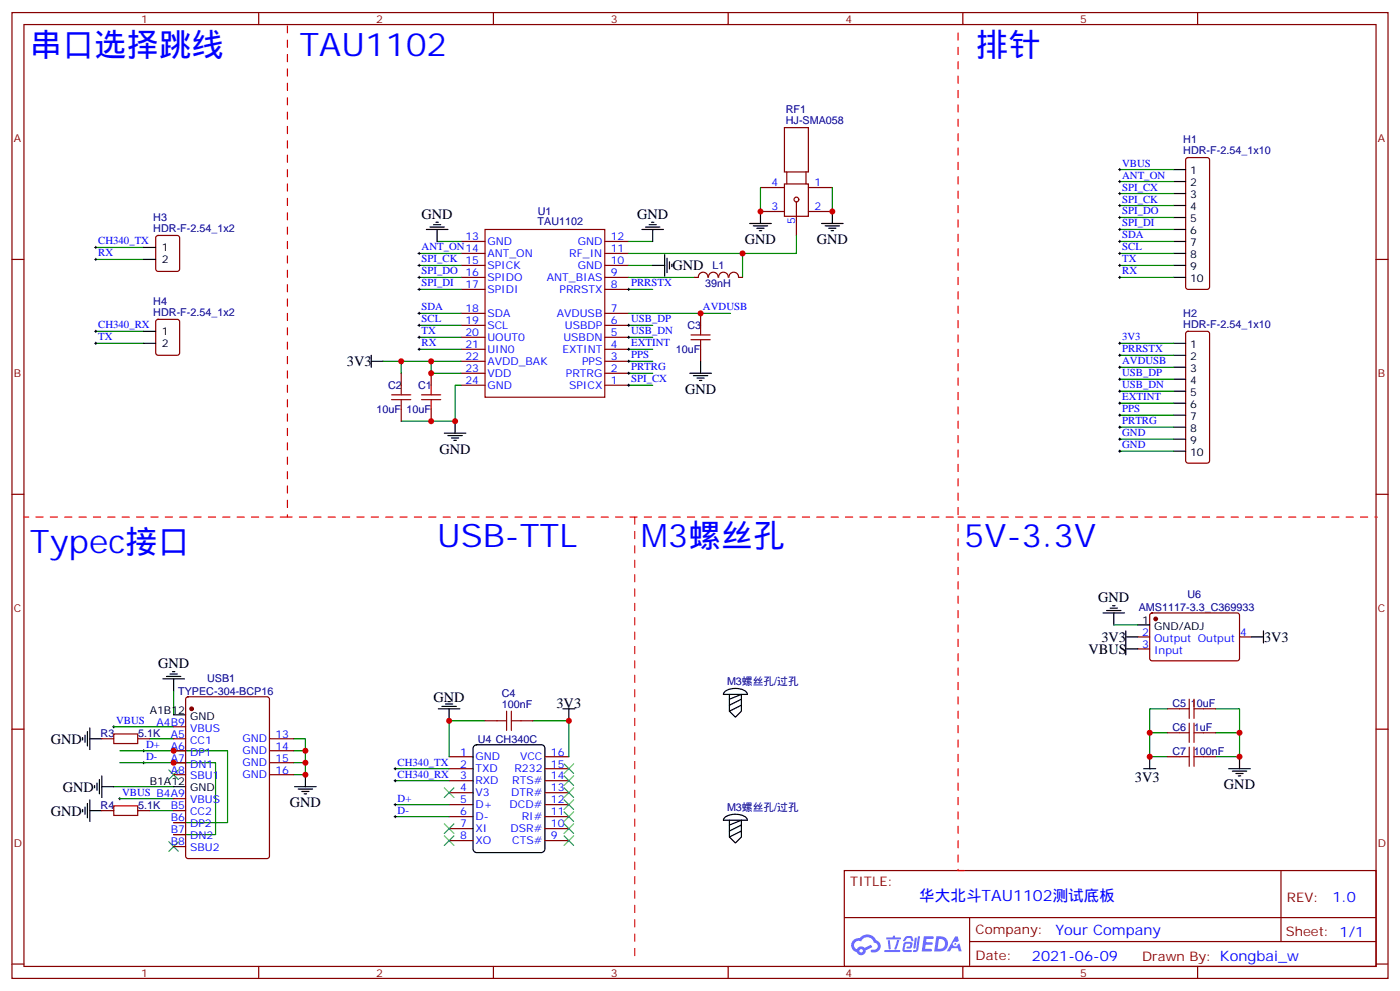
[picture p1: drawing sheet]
<svg xmlns="http://www.w3.org/2000/svg" width="412mm" height="292mm" viewBox="0 0 412 292" stroke-linecap="round" stroke-linejoin="round" font-family="sans-serif">
<g fill="none" stroke="#870000" stroke-width=".35">
<path d="M3.5 3.7h405.4v284.3h-405.4zM7.1 7.2h398.2v277.3h-398.2zM76.2 3.7v3.5M145.3 3.7v3.5M214.5 3.7v3.5M283.6 3.7v3.5M352.8 3.7v3.5M3.5 76.4h3.6M405.3 76.4h3.6M3.5 145.5h3.6M405.3 145.5h3.6M3.5 214.7h3.6"/>
<path d="M405.3 214.7h3.6M248.7 256.3h156.6v28.2h-156.6zM377.3 256.3v20.9M248.7 270.1h156.5M285.6 277.2h119.6M285.6 270.1v14.2M3.5 283.8h3.6M76.2 284.5v3.5M145.3 284.5v3.5M214.5 284.5v3.5M283.6 284.5v3.5M352.8 284.5v3.5"/>
<path d="M405.3 283.8h3.6"/>
</g>
<g fill="#5487ff">
<path d="M272.1 275.6h2.6l.3 .2-.1 .6h-2l-.1 1h1.6l.4 .4-.4 .3h-1.7l-.2 1.2 1.8 .1 .3 .3-.2 .4h-2.9z"/>
<path d="M281.4 275.7h.7l.4 1.3-.7 .3a.74 .74 0 0 0-1.1 .3 .74 .74 0 0 0 .5 1.1 .74 .74 0 0 0 .9-.7l.5-.3 .7 2.4h-.9l-.2-1h-1.9l-.5 1h-.9z"/>
<path d="M269.5 276.1h.6l-.4 2.9a.31 .31 0 0 1-.3 .3 .31 .31 0 0 1-.3-.3z"/>
<path d="M270.4 275.6h.6l-.5 4a.89 .89 0 0 1-.7 .7 .89 .89 0 0 1-.9-.3l1-.5z"/>
<path d="M266.8 275.8l.6-.2 1.2 .1 .5 1.3-.6 .1-.4-.9-1 .1a.95 .95 0 0 1-1 .8l-.1-.2z"/>
<path d="M266.4 277.5l1.8-.2a1.04 1.04 0 0 1 .6 1.1 1.04 1.04 0 0 1-.8 .9h-.7a.29 .29 0 0 1-.3-.4 .29 .29 0 0 1 .3-.2h.7l.2-.8h-1.4l-.4 1.7 1.9 .1a.29 .29 0 0 1 .3 .3 .29 .29 0 0 1-.3 .3h-2l-.4-.3 .2-2.1z"/>
<path d="M260.5 279.7h4.4a.3 .3 0 0 1 .3 .3 .3 .3 0 0 1-.3 .3h-4.3z"/>
<path d="M264.3 276.8h.6l-.5 1.6a1.02 1.02 0 0 1-.7 1.2l-.2-.3z"/>
<path d="M261.5 276.8h.6l.3 2.4-.3 .3-.3-.2z"/>
<path d="M261.1 276h1.9l.2-.5h.5l-.1 .5h1.5a.29 .29 0 0 1 .3 .3 .29 .29 0 0 1-.3 .3h-3.9z"/>
<path d="M275.8 275.6l-.6 4.5h1.4a2.27 2.27 0 0 0 2.7-2.3 2.27 2.27 0 0 0-2.7-2.2zM276.6 276.4a1.5 1.5 0 0 1 1.8 1.6 1.5 1.5 0 0 1-1.9 1.3h-.3z"/>
<path d="M251.4 276.8a2.09 2.09 0 0 0 1 3.5 1.37 1.37 0 0 0 1.5 .9 1.37 1.37 0 0 0 1.1-1.4l2-1-.5-.7-1.8 1a1.4 1.4 0 0 0-2.3 .4 1.32 1.32 0 0 1-.6-1.9 1.32 1.32 0 0 1 1.9-.4 2.02 2.02 0 0 1 2-1.3 2.02 2.02 0 0 1 1.8 1.6 1.09 1.09 0 0 1 1.1 1.4 1.09 1.09 0 0 1-1.6 .7 .41 .41 0 0 0-.5 .3 .41 .41 0 0 0 .4 .5 1.89 1.89 0 0 0 2.4-1.2 1.89 1.89 0 0 0-1.2-2.4 2.98 2.98 0 0 0-5-.6l-1 .1zM253.2 279.9a.52 .52 0 0 1 1 0 .52 .52 0 0 1-1 0z"/>
<circle cx="281.4" cy="277.9" r=".28"/>
</g>
<path d="M142.9 67.6h35.3v49.3h-35.3z" fill="none" stroke="#900" stroke-width=".35"/>
<g fill="none" stroke="#870000" stroke-width=".35">
<path d="M231.1 37.6h7v13h-7zM224 55.2h7.1M231.1 54.2h7v9.5h-7zM231.8 50.6v3.6M234.6 59.4v9.9M237.4 50.6v3.6M238.1 55.2h7.1M349.5 46.6l.5-.2h5.6l.5 .2 .2 .5v37.4l-.2 .5-.5 .2h-5.6l-.5-.2-.3-.5v-37.4zM46.1 69.5l.5-.2h5.6l.7 .5v9.4l-.4 .6-5.9 .1-.7-.5v-9.4zM135.8 78.1h7.1M135.8 74.6h7.1M135.8 71.1h7.1"/>
<path d="M178.2 78.1h7M178.2 74.6h7M178.2 71.1h7M224 62.3h7.1M238.1 62.3h7.1M46.1 94.2l.5-.2h5.6l.7 .4v9.5l-.4 .6-5.9 .1-.7-.5v-9.4zM135.8 99.3h7.1M135.8 95.8h7.1M135.8 92.3h7.1M135.8 85.2h7.1M135.8 81.7h7.1M178.2 99.3h7"/>
<path d="M178.2 95.8h7M178.2 92.3h7M178.2 85.2h7M178.2 81.7h7M206.4 92.3v3.5M208.5 81.6a1.41 1.41 0 0 0-1.4-1.5 1.41 1.41 0 0 0-1.4 1.5l-1.1 .1M208.7 81.6a1.41 1.41 0 0 1 1.4-1.5 1.41 1.41 0 0 1 1.4 1.5M211.7 81.6a1.41 1.41 0 0 1 1.4-1.5 1.41 1.41 0 0 1 1.4 1.5M214.7 81.6a1.41 1.41 0 0 1 1.4-1.5 1.41 1.41 0 0 1 1.4 1.5M217.7 81.7h1M349.5 97.7l.5-.2h5.6l.5 .2 .2 .5v37.4l-.2 .5-.5 .2h-5.6l-.5-.2-.3-.5v-37.4zM118.2 109.9v3.5"/>
<path d="M127 109.9v3.5M135.8 113.4h7.1M135.8 109.9h7.1M135.8 106.4h7.1M135.8 102.8h7.1M178.2 113.4h7M178.2 109.9h7M178.2 106.4h7M178.2 102.8h7M206.4 102.8v3.6M118.2 120.5v3.5M127 120.5v3.5"/>
<path d="M335.1 187.5h3.6M335.1 191h3.6M338.9 180.7l.5-.3 25.3 .1 .4 .7v12.9l-.7 .5-25.3-.1-.4-.6v-12.7zM365.1 187.5h3.6M30 217.5h3.5M40.6 217.5h3.5M51.2 217.5h3.5M51.2 214h3.5M54.9 205.3l.5-.2h23.3l.6 .5 .1 46.5-.5 .6-23.5 .1-.7-.5v-46.5zM79.4 217.5h7M142.9 212.2h3.5M153.5 212.2h3.5"/>
<path d="M344 215.7h3.5M344 208.7h3.5M354.5 215.7h3.6M354.5 208.7h3.6M30 238.7h3.5M40.6 238.7h3.5M51.2 238.7h3.5M51.2 228.1h3.5M51.2 224.5h3.5M51.2 221h3.5M51.2 235.1h3.5M79.4 228.1h7"/>
<path d="M79.4 224.5h7M79.4 221h7M132.3 222.8h7M132.3 226.3h7M132.3 229.8h7M132.3 233.4h7M132.3 236.9h7M160.5 222.8h7.1M160.5 226.3h7.1M160.5 229.8h7.1M160.5 233.4h7.1M160.5 236.9h7.1"/>
<path d="M344 222.8h3.5M354.5 222.8h3.6M51.2 249.2h3.5M51.2 245.7h3.5M51.2 242.2h3.5M132.3 240.4h7M132.3 243.9h7M132.3 247.5h7M160.5 240.4h7.1M160.5 243.9h7.1M160.5 247.5h7.1"/>
<circle cx="234.6" cy="58.7" r=".71"/>
</g>
<g fill="none" stroke="#008700" stroke-width=".35">
<path d="M224 55.2v7.1M245.2 55.2v7.1M329.8 49.9h15.9M329.8 53.4h15.9M329.8 57h15.9M28.2 72.8h14.1M28.2 76.4h14.1M123.5 78.1h12.3M123.5 74.6h12.3M128.8 71.1h7M185.2 74.6h33.5v7.1M185.2 71.1h7.1"/>
<path d="M185.2 78.1h7.1M234.6 69.3v5.3h-15.9M329.8 71.1h15.9M329.8 78.1h15.9M329.8 74.6h15.9M329.8 60.5h15.9M329.8 64h15.9M329.8 67.6h15.9M28.2 97.5h14.1M123.5 81.7h12.3M123.5 85.2h12.3M123.5 92.3h12.3"/>
<path d="M123.5 95.8h12.3M123.5 99.3h12.3M185.2 92.3h30M185.2 81.7h19.4M185.2 85.2h7.1M185.2 95.8h7.1M185.2 99.3h7.1M329.8 81.7h15.9M28.2 101.1h14.1M112.9 106.4h22.9M118.2 106.4v3.5M123.5 102.8h12.3"/>
<path d="M127 106.4v3.5h8.8M135.8 113.4h-1.7v10.6h-15.9M185.2 102.8h7.1M185.2 106.4h7.1M185.2 109.9h7.1M185.2 113.4h7.1M329.8 101.1h15.9M329.8 104.6h15.9M329.8 108.1h15.9M329.8 111.7h15.9M329.8 115.2h15.9M329.8 118.7h15.9"/>
<path d="M329.8 122.2h15.9M329.8 125.8h15.9M329.8 129.3h15.9M329.8 132.8h15.9M328.1 184h7M33.5 214h17.7M44.1 217.5h7.1M51.2 203.4v7M86.4 217.5h3.6v3.5h-3.6M142.9 212.2h-10.6v10.6M157 212.2h10.6v10.6M338.7 215.7v7.1h5.3"/>
<path d="M344 208.7h-5.3v7h5.3M358.1 208.7h7v7h-7M365.1 215.7v7.1h-7M33.5 231.6h17.7M35.3 224.5h28.2v21.2h-12.3M35.3 221h31.7v21.2h-15.8M35.3 235.1h15.9M44.1 238.7h7.1M90 224.5v3.6h-3.6M90 221v3.5h-3.6M116.4 226.3h15.9M116.4 229.8h15.9"/>
<path d="M116.4 236.9h15.9M116.4 240.4h15.9"/>
</g>
<g fill="none" stroke="#000" stroke-width=".35">
<path d="M345.7 49.9h3.5M345.7 53.4h3.5M345.7 57h3.5M42.3 72.8h3.6M42.3 76.4h3.6M125.6 67.6h6.3M126.6 66.9h4.3M127.7 66.1h2.1M128.4 65.4h.7M128.8 67.6v3.5M189.1 67.6h6.3M190.1 66.9h4.3"/>
<path d="M191.2 66.1h2.1M191.9 65.4h.7M192.3 67.6v3.5M192.3 78.1h3.5M195.8 75v6.3M196.5 76v4.3M197.2 77.1v2.1M197.9 77.8v.7M220.8 65.8h6.4M221.9 66.5h4.2M223 67.2h2.1M223.7 67.9h.7"/>
<path d="M224 62.3v3.5M242 65.8h6.4M243.1 66.5h4.2M244.1 67.2h2.1M244.8 67.9h.7M245.2 62.3v3.5M345.7 67.6h3.5M345.7 78.1h3.5M345.7 60.5h3.5M345.7 64h3.5M345.7 71.1h3.5M345.7 74.6h3.5"/>
<path d="M42.3 97.5h3.6M345.7 81.7h3.5M42.3 101.1h3.6M109.4 106.4h3.5M109.4 104.6v3.5M203.2 109.9h6.3M204.3 110.6h4.2M205.3 111.3h2.1M206 112h.7M206.4 106.4v3.5M345.7 101.1h3.5M345.7 104.6h3.5"/>
<path d="M345.7 108.1h3.5M345.7 111.7h3.5M345.7 115.2h3.5M345.7 118.7h3.5M130.9 127.5h6.3M131.9 128.2h4.3M133 128.9h2.1M133.7 129.6h.7M134.1 124v3.5M345.7 122.2h3.5M345.7 125.8h3.5M345.7 129.3h3.5"/>
<path d="M345.7 132.8h3.5M326 179.7h4.2M327 179h2.1M327.7 178.3h.7M48 199.8h6.3M49 199.1h4.3M50.1 198.4h2.1M50.8 197.7h.7M51.2 199.8v3.6M324.9 180.4h6.4M328.1 180.4v3.6M331.6 187.5h3.5"/>
<path d="M331.6 185.7v7.1M331.6 191h3.5M335.1 184h3.6M368.7 187.5h3.5M372.2 185.7v3.6M24.3 217.1v.7M25 216.4v2.1M25.8 215.4v4.2M26.5 214.3v6.4M26.5 217.5h3.5M51.2 210.4h3.5M129.1 208.7h6.4"/>
<path d="M130.2 208h4.2M131.2 207.3h2.1M131.9 206.6h.7M132.3 208.7v3.5M139.6 219.7l.8-.4h19.1l.8 .4 .2 .6v29.6l-.5 .9-.5 .2h-19.1l-.8-.5-.3-.6v-29.6zM165.8 208.7h3.5M167.6 208.7v3.5M213.5 203.7a5.6 5.6 0 0 1 6.3 0l.4 .7h-7.1zM214.9 204.4v5l1.7 1.7 1.8-1.7v-5l-3.5 1.4M218.4 205.8l-3.5 1.8M218.4 207.6l-3.5 1.8M24.3 238.3v.7"/>
<path d="M25 237.6v2.1M25.8 236.5v4.3M26.5 238.7h3.5M26.5 235.5v6.3M27.9 231.2v.8M28.6 230.5v2.2M29.3 229.5v4.2M30 231.6h3.5M30 228.4v6.4M51.2 231.6h3.5M86.8 231.6h6.3M87.8 232.3h4.3"/>
<path d="M88.9 233h2.1M89.6 233.7h.7M90 228.1v3.5M336.9 226.3h3.5M338.7 222.8v3.5M361.9 226.3h6.4M363 227h4.2M364.1 227.7h2.1M364.8 228.4h.7M365.1 222.8v3.5M213.5 240.7a5.6 5.6 0 0 1 6.3 0l.4 .8h-7.1zM214.9 241.5v4.9l1.7 1.8 1.8-1.8v-4.9l-3.5 1.4"/>
<path d="M218.4 242.9l-3.5 1.8M218.4 244.7l-3.5 1.7"/>
</g>
<g fill="none" stroke="#a10000" stroke-width=".35">
<path d="M203.6 98.6h5.6M206.4 95.8v2.8M115.4 117.7h5.6M115.4 116.2h5.6M118.2 113.4v2.8M118.2 117.7v2.8M124.2 117.7h5.6M124.2 116.2h5.6M127 113.4v2.8M127 117.7v2.8M203.6 100h5.6M206.4 100v2.8"/>
<path d="M33.5 216.1h7.1v2.8h-7.1zM146.4 212.2h2.8M149.2 209.4v5.6M150.6 209.4v5.6M150.6 212.2h2.9M347.5 215.7h2.8M347.5 208.7h2.8M350.3 205.8v5.7M350.3 212.9v5.6M350.3 220v5.6M351.7 205.8v5.7M351.7 212.9v5.6"/>
<path d="M351.7 220v5.6M351.7 215.7h2.8M351.7 208.7h2.8M33.5 237.2h7.1v2.9h-7.1zM347.5 222.8h2.8M351.7 222.8h2.8"/>
</g>
<g fill="none" stroke="#000" stroke-width=".29">
<path d="M329.5 53.4h.7M329.5 57h.7M329.5 49.9h.7M329.8 49.6v.7M329.8 53.1v.7M329.8 56.6v.7M27.9 72.8h.7M27.9 76.4h.7M28.2 72.5v.7M28.2 76v.7M123.1 78.1h.7M123.1 74.6h.7"/>
<path d="M123.5 74.3v.7M123.5 77.8v.7M329.5 78.1h.7M329.5 74.6h.7M329.5 60.5h.7M329.5 64h.7M329.5 67.6h.7M329.5 71.1h.7M329.8 60.1v.8M329.8 63.7v.7M329.8 67.2v.7M329.8 70.7v.7"/>
<path d="M329.8 74.3v.7M329.8 77.8v.7M27.9 97.5h.7M28.2 97.2v.7M123.1 81.7h.7M123.1 85.2h.7M123.1 92.3h.7M123.1 95.8h.7M123.1 99.3h.7M123.5 81.3v.7M123.5 84.8v.7M123.5 91.9v.7"/>
<path d="M123.5 95.4v.7M123.5 99v.7M184.9 85.2h.7M184.9 95.8h.7M184.9 99.3h.7M185.2 84.8v.7M185.2 95.4v.7M185.2 99v.7M206 92.3h.7M206.4 91.9v.7M329.5 81.7h.7M329.8 81.3v.7"/>
<path d="M27.9 101.1h.7M28.2 100.7v.7M123.1 102.8h.7M123.5 102.5v.7M184.9 113.4h.7M184.9 102.8h.7M184.9 106.4h.7M184.9 109.9h.7M185.2 102.5v.7M185.2 106v.7M185.2 109.5v.7M185.2 113.1v.7"/>
<path d="M329.5 101.1h.7M329.5 104.6h.7M329.5 108.1h.7M329.5 111.7h.7M329.5 115.2h.7M329.5 118.7h.7M329.8 100.7v.7M329.8 104.2v.8M329.8 107.8v.7M329.8 111.3v.7M329.8 114.8v.7M329.8 118.4v.7"/>
<path d="M329.5 122.2h.7M329.5 125.8h.7M329.5 129.3h.7M329.5 132.8h.7M329.8 121.9v.7M329.8 125.4v.7M329.8 128.9v.7M329.8 132.5v.7M33.2 214h.7M33.5 213.6v.7M34.9 235.1h.7M35.3 234.8v.7"/>
<path d="M42 224.5h.7M42 221h.7M42.3 220.7v.7M42.3 224.2v.7M116.1 226.3h.7M116.1 229.8h.7M116.1 236.9h.7M116.4 226v.7M116.4 229.5v.7M116.4 236.5v.7M116.1 240.4h.7M116.4 240.1v.7"/>
</g>
<g fill="#870000" stroke="#870000" stroke-width=".35">
<circle cx="340.4" cy="182.2" r=".53"/>
<circle cx="56.4" cy="208.7" r=".53"/>
</g>
<g fill="none" stroke="#3c3" stroke-width=".35">
<path d="M49.7 226.7l2.9 2.8M52.6 226.7l-2.9 2.8M130.9 232l2.8 2.8M133.7 232l-2.8 2.8M166.2 224.9l2.8 2.8M166.2 228.4l2.8 2.8M166.2 232l2.8 2.8M166.2 235.5l2.8 2.8M166.2 239l2.8 2.8M169 224.9l-2.8 2.8M169 228.4l-2.8 2.8M169 232l-2.8 2.8"/>
<path d="M169 235.5l-2.8 2.8M169 239l-2.8 2.8M49.7 247.8l2.9 2.8M52.6 247.8l-2.9 2.8M130.9 242.5l2.8 2.9M130.9 246.1l2.8 2.8M133.7 242.5l-2.8 2.9M133.7 246.1l-2.8 2.8M166.2 242.5l2.8 2.9M166.2 246.1l2.8 2.8M169 242.5l-2.8 2.9M169 246.1l-2.8 2.8"/>
</g>
<path d="M84.7 7.6v144.6h197.5v-144.6M84.7 152.2h-77.6M187 152.2v130.6M284 256.3h-1.8v-104.1h123.5" fill="none" stroke="#f00" stroke-width=".35" stroke-dasharray="2.1 2.1"/>
<g fill="#c00">
<circle cx="134.1" cy="124" r=".88"/>
<circle cx="127" cy="124" r=".88"/>
<circle cx="118.2" cy="106.4" r=".88"/>
<circle cx="127" cy="106.4" r=".88"/>
<circle cx="127" cy="109.9" r=".88"/>
<circle cx="206.4" cy="92.3" r=".88"/>
<circle cx="218.7" cy="74.6" r=".88"/>
<circle cx="245.2" cy="62.3" r=".88"/>
<circle cx="224" cy="62.3" r=".88"/>
<circle cx="132.3" cy="212.2" r=".88"/>
<circle cx="167.6" cy="212.2" r=".88"/>
<circle cx="51.2" cy="224.5" r=".88"/>
<circle cx="51.2" cy="221" r=".88"/>
<circle cx="90" cy="228.1" r=".88"/>
<circle cx="90" cy="224.5" r=".88"/>
<circle cx="90" cy="221" r=".88"/>
<circle cx="338.7" cy="222.8" r=".88"/>
<circle cx="365.1" cy="222.8" r=".88"/>
<circle cx="365.1" cy="215.7" r=".88"/>
<circle cx="338.7" cy="215.7" r=".88"/>
</g>
<g font-size="9.5" fill="#00f">
<text x="8.8" y="16.4">串口选择跳线</text>
<text x="88.2" y="16.4">TAU1102</text>
<text x="287.5" y="16.4">排针</text>
<text x="128.8" y="161">USB-TTL</text>
<text x="188.7" y="161">M3螺丝孔</text>
<text x="284" y="161">5V-3.3V</text>
<text x="8.8" y="162.8">Typec接口</text>
</g>
<text font-size="4.6" fill="#00f" x="270.8" y="265.3">华大北斗TAU1102测试底板</text>
<g font-size="4.2">
<text x="124.2" y="64.4">GND</text>
<text x="187.7" y="64.4">GND</text>
<text x="219.4" y="71.9">GND</text>
<text x="240.6" y="71.9">GND</text>
<text x="198.1" y="79.6">GND</text>
<text x="102.2" y="107.8">3V3</text>
<text x="201.8" y="116">GND</text>
<text x="129.5" y="133.6">GND</text>
<text x="323.5" y="177.2">GND</text>
<text x="324.4" y="188.9">3V3</text>
<text x="372.4" y="188.9">3V3</text>
<text x="46.6" y="196.6">GND</text>
<text x="320.7" y="192.5">VBUS</text>
<text x="127.7" y="206.6">GND</text>
<text x="163.9" y="208.3">3V3</text>
<text x="15" y="218.9">GND</text>
<text x="18.5" y="233">GND</text>
<text x="334.3" y="230.3">3V3</text>
<text x="360.5" y="232.4">GND</text>
<text x="85.4" y="237.7">GND</text>
<text x="15" y="240.1">GND</text>
</g>
<g font-size="4.2" fill="#00f">
<text x="392.5" y="265.6">1.0</text>
<text x="310.9" y="275.1">Your Company</text>
<text x="304" y="282.9">2021-06-09</text>
</g>
<g font-size="3.9" fill="#800">
<text x="250.5" y="260.9">TITLE:</text>
<text x="379.1" y="265.6">REV:</text>
<text x="287.4" y="275.1">Company:</text>
<text x="378.7" y="275.7">Sheet: 1/1</text>
<text x="287.4" y="282.8">Date:</text>
<text x="336.4" y="282.8">Drawn By: Kongbai_w</text>
</g>
<g font-size="3.2" fill="#800">
<text x="41.6" y="6.7">1</text>
<text x="110.8" y="6.7">2</text>
<text x="179.9" y="6.7">3</text>
<text x="249.1" y="6.7">4</text>
<text x="318.2" y="6.7">5</text>
<text x="4.1" y="41.8">A</text>
<text x="405.9" y="41.8">A</text>
<text x="4.1" y="110.9">B</text>
<text x="405.9" y="110.9">B</text>
<text x="4.1" y="180.1">C</text>
<text x="405.9" y="180.1">C</text>
<text x="4.1" y="249.2">D</text>
<text x="405.9" y="249.2">D</text>
<text x="41.6" y="287.5">1</text>
<text x="110.8" y="287.5">2</text>
<text x="179.9" y="287.5">3</text>
<text x="249.1" y="287.5">4</text>
<text x="318.2" y="287.5">5</text>
</g>
<g font-size="3.2" fill="#000080">
<text x="231.5" y="33.3">RF1</text>
<text x="231.5" y="36.5">HJ-SMA058</text>
<text x="348.6" y="45.3">HDR-F-2.54_1x10</text>
<text x="348.6" y="42.2">H1</text>
<text x="45.2" y="65.1">H3</text>
<text x="158.4" y="63.4">U1</text>
<text x="45.2" y="68.3">HDR-F-2.54_1x2</text>
<text x="158.4" y="66.4">TAU1102</text>
<text x="209.8" y="79.3">L1</text>
<text x="45.2" y="89.8">H4</text>
<text x="207.7" y="84.6">39nH</text>
<text x="45.2" y="93">HDR-F-2.54_1x2</text>
<text x="348.6" y="93.3">H2</text>
<text x="202.5" y="96.9">C3</text>
<text x="348.6" y="96.5">HDR-F-2.54_1x10</text>
<text x="199.1" y="104">10uF</text>
<text x="114.3" y="114.6">C2</text>
<text x="123.1" y="114.6">C1</text>
<text x="110.9" y="121.6">10uF</text>
<text x="119.7" y="121.6">10uF</text>
<text x="335.4" y="179.7">AMS1117-3.3_C369933</text>
<text x="349.8" y="176.1">U6</text>
<text x="61" y="200.9">USB1</text>
<text x="214.2" y="201.6">M3螺丝孔/过孔</text>
<text x="52.5" y="204.5">TYPEC-304-BCP16</text>
<text x="147.8" y="208.3">100nF</text>
<text x="147.8" y="205.1">C4</text>
<text x="345.4" y="208.1">C5</text>
<text x="350.8" y="208.1">10uF</text>
<text x="345.4" y="215.1">C6</text>
<text x="351.7" y="215.1">1uF</text>
<text x="29.6" y="216.9">R3</text>
<text x="40.7" y="216.9">5.1K</text>
<text x="140.8" y="218.6">U4 CH340C</text>
<text x="345.4" y="222.2">C7</text>
<text x="351.6" y="222.2">100nF</text>
<text x="29.6" y="238">R4</text>
<text x="40.7" y="238">5.1K</text>
<text x="214.2" y="238.7">M3螺丝孔/过孔</text>
</g>
<g font-size="3.2" fill="#00f">
<text x="330.6" y="52.6">ANT_ON</text>
<text x="330.6" y="49">VBUS</text>
<text x="227.3" y="54.9">4</text>
<text x="239.9" y="54.9">1</text>
<text x="330.6" y="56.1">SPI_CX</text>
<text x="330.6" y="59.6">SPI_CK</text>
<text x="227.3" y="61.9">3</text>
<text x="239.9" y="61.9">2</text>
<text x="330.6" y="63.1">SPI_DO</text>
<text x="28.9" y="72">CH340_TX</text>
<text x="137.1" y="70.7">13</text>
<text x="179.9" y="70.7">12</text>
<text x="234.2" y="66" transform="rotate(-90 234.2 66)">5</text>
<text x="330.6" y="66.7">SPI_DI</text>
<text x="330.6" y="70.2">SDA</text>
<text x="28.9" y="75.5">RX</text>
<text x="124.2" y="77.3">SPI_CK</text>
<text x="124.2" y="73.7">ANT_ON14</text>
<text x="137.1" y="77.8">15</text>
<text x="143.6" y="72.1">GND</text>
<text x="143.6" y="75.7">ANT_ON</text>
<text x="167.7" y="75.7">RF_IN</text>
<text x="170.2" y="72.1">GND</text>
<text x="179.9" y="77.8">10</text>
<text x="179.9" y="74.3">11</text>
<text x="330.6" y="73.7">SCL</text>
<text x="330.6" y="77.3">TX</text>
<text x="124.2" y="80.8">SPI_DO 16</text>
<text x="143.6" y="79.2">SPICK</text>
<text x="143.6" y="82.7">SPIDO</text>
<text x="161.1" y="82.7">ANT_BIAS</text>
<text x="170.2" y="79.2">GND</text>
<text x="179.9" y="81.3">9</text>
<text x="330.6" y="80.8">RX</text>
<text x="124.2" y="84.3">SPI_DI</text>
<text x="137.1" y="84.8">17</text>
<text x="143.6" y="86.3">SPIDI</text>
<text x="164.8" y="86.3">PRRSTX</text>
<text x="179.9" y="84.8">8</text>
<text x="185.9" y="84.3">PRRSTX</text>
<text x="124.2" y="91.4">SDA</text>
<text x="124.2" y="94.9">SCL</text>
<text x="137.1" y="91.9">18</text>
<text x="137.1" y="95.4">19</text>
<text x="143.6" y="93.3">SDA</text>
<text x="164" y="93.3">AVDUSB</text>
<text x="179.9" y="95.4">6</text>
<text x="179.9" y="91.9">7</text>
<text x="185.9" y="94.9">USB_DP</text>
<text x="207.1" y="91.4">AVDUSB</text>
<text x="28.9" y="96.7">CH340_RX</text>
<text x="28.9" y="100.2">TX</text>
<text x="124.2" y="98.4">TX</text>
<text x="124.2" y="102">RX</text>
<text x="137.1" y="99">20</text>
<text x="143.6" y="96.8">SCL</text>
<text x="143.6" y="100.4">UOUT0</text>
<text x="166" y="100.4">USBDN</text>
<text x="166.4" y="96.8">USBDP</text>
<text x="179.9" y="99">5</text>
<text x="185.9" y="98.4">USB_DN</text>
<text x="185.9" y="102">EXTINT</text>
<text x="330.6" y="100.2">3V3</text>
<text x="137.1" y="102.5">21</text>
<text x="137.1" y="106">22</text>
<text x="143.6" y="103.9">UIN0</text>
<text x="143.6" y="107.4">AVDD_BAK</text>
<text x="165.6" y="103.9">EXTINT</text>
<text x="171.4" y="107.4">PPS</text>
<text x="179.9" y="106">3</text>
<text x="179.9" y="102.5">4</text>
<text x="185.9" y="105.5">PPS</text>
<text x="330.6" y="103.7">PRRSTX</text>
<text x="330.6" y="107.2">AVDUSB</text>
<text x="137.1" y="109.5">23</text>
<text x="137.1" y="113.1">24</text>
<text x="143.6" y="110.9">VDD</text>
<text x="166.7" y="110.9">PRTRG</text>
<text x="179.9" y="113.1">1</text>
<text x="179.9" y="109.5">2</text>
<text x="185.9" y="112.5">SPI_CX</text>
<text x="185.9" y="109">PRTRG</text>
<text x="330.6" y="110.8">USB_DP</text>
<text x="143.6" y="114.5">GND</text>
<text x="167.6" y="114.5">SPICX</text>
<text x="330.6" y="114.3">USB_DN</text>
<text x="330.6" y="117.8">EXTINT</text>
<text x="330.6" y="121.4">PPS</text>
<text x="330.6" y="124.9">PRTRG</text>
<text x="330.6" y="128.4">GND</text>
<text x="330.6" y="131.9">GND</text>
<text x="336.5" y="187.1">2</text>
<text x="336.5" y="190.7">3</text>
<text x="340" y="188.9">Output Output</text>
<text x="365.3" y="187.1">4</text>
<text x="340" y="192.4">Input</text>
<text x="34.2" y="213.1">VBUS</text>
<text x="46.1" y="213.6">A4B9</text>
<text x="56" y="215.4">VBUS</text>
<text x="43" y="220.1">D+</text>
<text x="50.3" y="220.7">A6</text>
<text x="50.3" y="217.1">A5</text>
<text x="56" y="218.9">CC1</text>
<text x="71.4" y="218.5">GND</text>
<text x="81.1" y="220.7">14</text>
<text x="81.1" y="217.1">13</text>
<text x="43" y="223.7">D-</text>
<text x="50.3" y="227.7">A8</text>
<text x="50.3" y="224.2">A7</text>
<text x="56" y="226">DN1</text>
<text x="56" y="222.4">DP1</text>
<text x="71.4" y="225.6">GND</text>
<text x="71.4" y="222.1">GND</text>
<text x="81.1" y="227.7">16</text>
<text x="81.1" y="224.2">15</text>
<text x="117.1" y="225.4">CH340_TX</text>
<text x="135.6" y="222.4">1</text>
<text x="135.6" y="226">2</text>
<text x="140.1" y="223.8">GND</text>
<text x="140.1" y="227.4">TXD</text>
<text x="151.6" y="227.4">R232</text>
<text x="153.2" y="223.8">VCC</text>
<text x="162.3" y="226">15</text>
<text x="162.3" y="222.4">16</text>
<text x="56" y="229.5">SBU1</text>
<text x="71.4" y="229.1">GND</text>
<text x="117.1" y="229">CH340_RX</text>
<text x="135.6" y="229.5">3</text>
<text x="135.6" y="233">4</text>
<text x="140.1" y="230.9">RXD</text>
<text x="150.9" y="230.9">RTS#</text>
<text x="162.3" y="233">13</text>
<text x="162.3" y="229.5">14</text>
<text x="36" y="234.2">VBUS B4A9</text>
<text x="50.3" y="238.3">B5</text>
<text x="56" y="236.5">VBUS</text>
<text x="117.1" y="236">D+</text>
<text x="117.1" y="239.5">D-</text>
<text x="135.6" y="236.5">5</text>
<text x="140.1" y="234.4">V3</text>
<text x="140.1" y="237.9">D+</text>
<text x="150.1" y="237.9">DCD#</text>
<text x="150.6" y="234.4">DTR#</text>
<text x="162.3" y="236.5">12</text>
<text x="50.3" y="245.4">B7</text>
<text x="50.3" y="241.8">B6</text>
<text x="56" y="243.6">DP2</text>
<text x="56" y="240.1">CC2</text>
<text x="135.6" y="240.1">6</text>
<text x="135.6" y="243.6">7</text>
<text x="140.1" y="241.5">D-</text>
<text x="140.1" y="245">XI</text>
<text x="150.4" y="245">DSR#</text>
<text x="153.7" y="241.5">RI#</text>
<text x="162.3" y="243.6">10</text>
<text x="162.3" y="240.1">11</text>
<text x="50.3" y="248.9">B8</text>
<text x="56" y="250.6">SBU2</text>
<text x="56" y="247.1">DN2</text>
<text x="135.6" y="247.1">8</text>
<text x="140.1" y="248.5">XO</text>
<text x="150.9" y="248.5">CTS#</text>
<text x="162.3" y="247.1">9</text>
</g>
<g font-size="3.2">
<text x="350.6" y="51.3">1</text>
<text x="350.6" y="54.9">2</text>
<text x="350.6" y="58.4">3</text>
<text x="350.6" y="61.9">4</text>
<text x="350.6" y="65.4">5</text>
<text x="350.6" y="69">6</text>
<text x="47.6" y="73.9">1</text>
<text x="47.6" y="77.4">2</text>
<text x="350.6" y="72.5">7</text>
<text x="350.6" y="76">8</text>
<text x="350.6" y="79.6">9</text>
<text x="350.6" y="83.1">10</text>
<text x="47.6" y="98.6">1</text>
<text x="47.6" y="102.1">2</text>
<text x="350.6" y="102.5">1</text>
<text x="350.6" y="106">2</text>
<text x="350.6" y="109.5">3</text>
<text x="350.6" y="113.1">4</text>
<text x="350.6" y="116.6">5</text>
<text x="350.6" y="120.1">6</text>
<text x="350.6" y="123.6">7</text>
<text x="350.6" y="127.2">8</text>
<text x="350.6" y="130.7">9</text>
<text x="350.6" y="134.2">10</text>
<text x="336.5" y="183.6">1</text>
<text x="340" y="185.4">GND/ADJ</text>
<text x="44.1" y="210.1">A1B12</text>
<text x="56" y="211.8">GND</text>
<text x="44.1" y="231.2">B1A12</text>
<text x="56" y="233">GND</text>
</g>
</svg>
